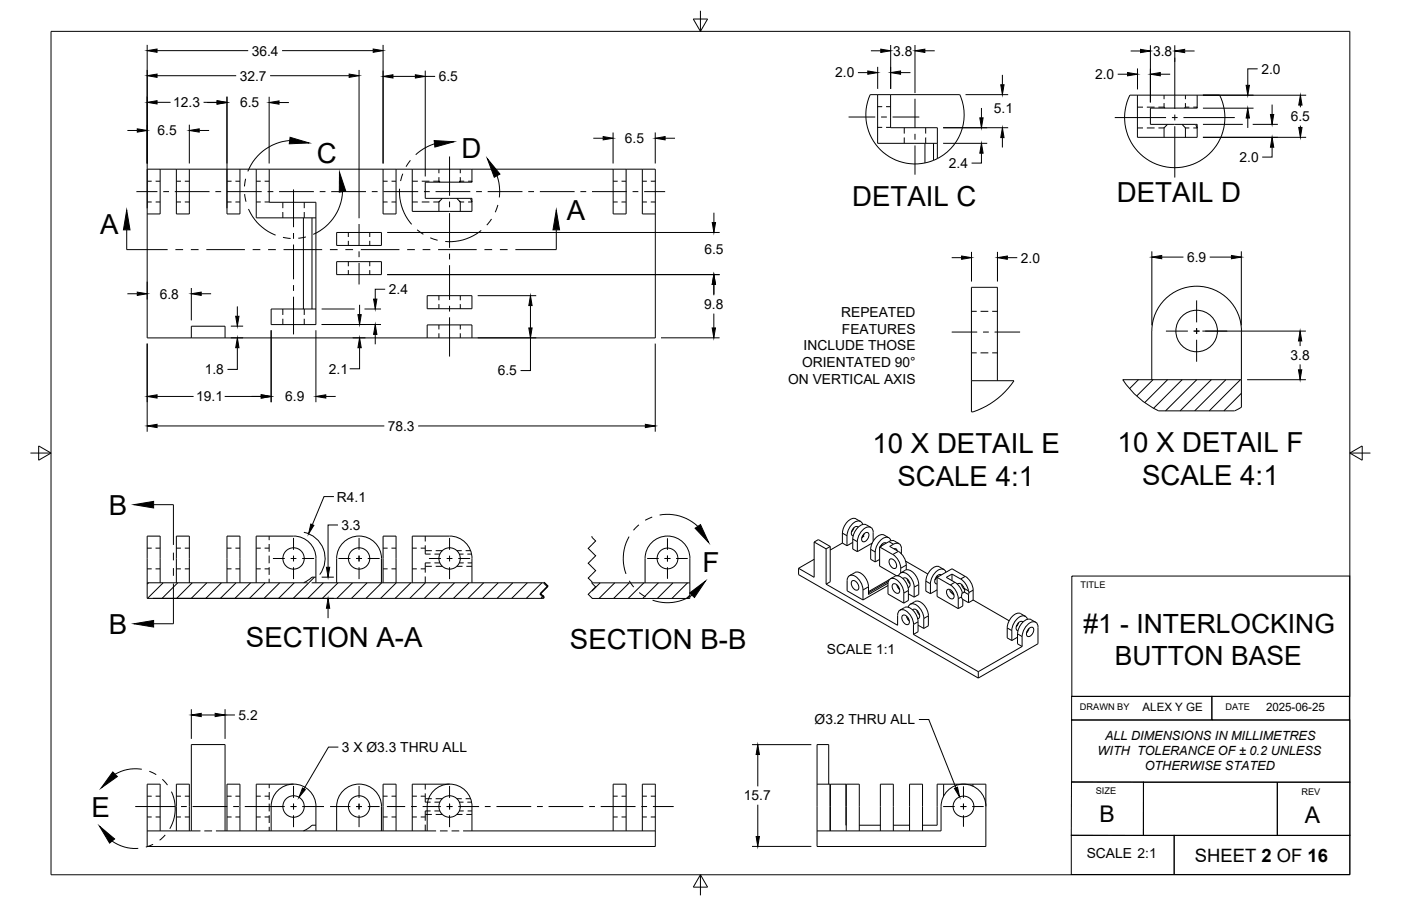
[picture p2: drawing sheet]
<svg xmlns="http://www.w3.org/2000/svg" width="432mm" height="279mm" viewBox="0 0 432 279" stroke-linecap="round" stroke-linejoin="round" font-family="sans-serif">
<!-- layer: Hidden -->
<g fill="none" stroke="#000" stroke-width=".31">
<path d="M270.5 39.3h1.4M270.5 32.9h1.4M273.1 39.3h1.4M273.1 32.9h1.4M278.7 39.4v1.8M285.3 39.4v1.8M350.6 39.5h1.7M350.6 33h1.7M353.5 39.5h2.4M353.5 33h2.4M357 39.5h1.8M357 33h1.8"/>
<path d="M358.8 33l.3 .3M358.8 29.3v1.3M358.8 31.8v1.2M358.8 39.5v2.9M359.8 38.4l-1 1.1M364.3 38.4l1.1 1.1M365.4 33l-.3 .3M365.4 39.5h1.2M365.4 33h1.2M365.4 29.3v1.3M365.4 31.8v1.2M365.4 39.5v2.9"/>
<path d="M367.8 39.5h1.2M367.8 33h1.2M45.4 55.9h1.4M48 55.9h1.4M54.4 55.9h1.4M57 55.9h1.4M70 55.9h1.4M72.6 55.9h1.4M79 55.9h1.4M81.6 55.9h1.4M118.1 55.9h1.4M120.7 55.9h1.4"/>
<path d="M127.1 55.9h1.7M130 55.9h2.4M133.5 55.9h1.8M135.3 55.9l.3 .3M135.3 52.2v1.2M135.3 54.6v1.3M141.9 55.9l-.3 .3M141.9 55.9h1.2M141.9 52.2v1.2M141.9 54.6v1.3M144.3 55.9h1.2M189 55.9h1.4"/>
<path d="M191.6 55.9h1.4M198 55.9h1.4M200.6 55.9h1.4M278.7 42.4v1.8M285.3 42.4v1.8M45.4 62.3h1.4M48 62.3h1.4M54.4 62.3h1.4M57 62.3h1.4M70 62.3h1.4M72.6 62.3h1.4M79 62.3h1.4"/>
<path d="M81.6 62.3h1.4M87.2 62.4v1.8M87.2 65.4v1.8M93.8 62.4v1.8M93.8 65.4v1.8M107.4 71.7v1.4M107.4 74.3v1.4M114 71.7v1.4M114 74.3v1.4M118.1 62.3h1.4M120.7 62.3h1.4M127.1 62.3h1.7"/>
<path d="M130 62.3h2.4M133.5 62.3h1.8M135.3 62.3v2.9M136.3 61.2l-1 1.1M140.8 61.2l1.1 1.1M141.9 62.3h1.2M141.9 62.3v2.9M144.3 62.3h1.2M189 62.3h1.4M191.6 62.3h1.4M198 62.3h1.4M200.6 62.3h1.4"/>
<path d="M87.2 95.3v1.8M87.2 98.3v1.8M93.8 95.3v1.8M93.8 98.3v1.8M107.4 80.7v1.4M107.4 83.3v1.4M114 80.7v1.4M114 83.3v1.4M135.3 91.2v1.4M135.3 93.8v1.4M141.9 91.2v1.4M141.9 93.8v1.4"/>
<path d="M299.4 96h1.6M302.2 96h2.4M305.8 96h1.6M135.3 100.2v1.4M135.3 102.8v1.4M141.9 100.2v1.4M141.9 102.8v1.4M299.4 108.8h1.6M302.2 108.8h2.4M305.8 108.8h1.6M45.4 175.4h1.4M45.4 169h1.4"/>
<path d="M47.9 175.4h1.5M47.9 169h1.5M54.4 175.4h1.4M54.4 169h1.4M57 175.4h1.4M57 169h1.4M70 175.4h1.4M70 169h1.4M72.6 175.4h1.4M72.6 169h1.4M79 175.4h1.4M79 169h1.4"/>
<path d="M81.6 175.4h1.4M81.6 169h1.4M83 165.3v1.3M83 167.8v2.4M83 171.3v2.4M83 174.9v2.4M83 178.5v1.2M93.5 179.7h1.3M96 179.7h1.4M118.1 175.4h1.4M118.1 169h1.4M120.6 175.4h1.5"/>
<path d="M120.6 169h1.5M127.1 175.4h1.4M127.1 169h1.4M129.7 175.4h1.4M129.7 169h1.4M131.1 169.8v1.1h1.6M131.1 165.3v1.7M131.1 168.2v1.6M131.1 174.6v2M131.1 177.8v1.9M131.1 174.6h2M131.1 169.8h2"/>
<path d="M132.7 173.6h-1.6v1M133.9 173.6h1.7M133.9 170.9h1.7M134.3 174.6h2M134.3 169.8h2M140.8 174.6h1.7M140.8 169.8h1.5M141.6 173.6h1.3M141.6 170.9h1.3M143.5 169.8h1.5M143.7 174.6h1.8M144 170.9h1.3"/>
<path d="M144.1 173.6h1.4M45.4 251.9h1.4M45.4 245.5h1.4M48 251.9h1.4M48 245.5h1.4M54.4 251.9h1.4M54.4 245.5h1.4M57 251.9h1.4M57 245.5h1.4M59 256.2h2.8M63 256.2h2.4M66.5 256.2h2.9"/>
<path d="M70 251.9h1.4M70 245.5h1.4M72.6 251.9h1.4M72.6 245.5h1.4M79 251.9h1.4M79 245.5h1.4M81.6 251.9h1.4M81.6 245.5h1.4M83 241.8v1.3M83 244.3v2.4M83 247.8v2.4M83 251.4v2.4"/>
<path d="M83 255v1.2M97.4 254.5h-1.2l-1.3 1-1.4 .7M118.1 251.9h1.4M118.1 245.5h1.4M120.7 251.9h1.4M120.7 245.5h1.4M127.1 251.9h1.4M127.1 245.5h1.4M129.7 251.9h1.4M129.7 245.5h1.4M131.1 246.3v1.1h1.6M131.1 251.2h2"/>
<path d="M131.1 246.3h2M131.1 241.8v1.7M131.1 244.7v1.6M131.1 251.2v1.9M131.1 254.3v1.9M131.7 256.2h2.7M132.7 250.1h-1.6v1.1M133.9 250.1h1.7M133.9 247.4h1.7M134.3 251.2h2M134.3 246.3h2M135.6 256.2h2.4"/>
<path d="M139.2 256.2h2.3M140.8 251.2h1.7M140.8 246.3h1.5M141.6 250.1h1.3M141.6 247.4h1.3M142.7 256.2h2.8M143.5 246.3h1.5M143.7 251.2h1.8M144 247.4h1.3M144.1 250.1h1.4M189 251.9h1.4M189 245.5h1.4"/>
<path d="M191.6 251.9h1.4M191.6 245.5h1.4M198 251.9h1.4M198 245.5h1.4M200.6 251.9h1.4M200.6 245.5h1.4"/>
</g>
<!-- layer: Visible -->
<g fill="none" stroke="#000" stroke-width=".31">
<path d="M270.5 29.2v15h18.4M274.5 29.2v10.2h14.4v9.5M348.2 29.3h27.7a15.5 15.5 0 0 1-13.8 22.4 15.5 15.5 0 0 1-13.9-22.4zM350.6 29.3v13.1h18.4v-2.9M368.5 38.4l.5 1.1M368.5 38.4h.5v1.1M368.8 33.3h-14.2v5.1h13.9M369 33l-.2 .3M369 29.3v3.7M49.4 52.2v13.8h-4M54.4 52.2v13.8h4v-13.8M70 52.2v13.8h4v-13.8"/>
<path d="M79 52.2v15h18.4M83 52.2v10.2h14.4v37.7h-13.8v-4.8h13.8M118.1 52.2v13.8h4v-13.8M127.1 52.2v13h18.4v-2.9M145.3 56.2h-14.2v5h13.9M145.5 55.9l-.2 .3M145.5 52.2h-100.1v13.8M145.5 52.2h56.5v13.8M145.5 52.2v3.7M189 52.2v13.8h4v-13.8M198 52.2v13.8h4M285.1 44.2v6"/>
<path d="M287.7 49.5a15.1 15.1 0 0 0 8.1-20.3h-27.6a15.1 15.1 0 0 0 16.9 21M287.7 49.4l-2.6 .8M287.7 44.2v5.2M45.4 66v38.2h86.3M93.5 67.2v28.1M96.2 67.2v28.1M103.8 71.7h13.8v4h-13.8zM145 61.2l.5 1.1M145 61.2h.5v1.1M202 66v38.2h-56.5M103.8 80.7h13.8v4h-13.8zM131.7 91.2h13.8v4h-13.8z"/>
<path d="M59 104.2v-3.6h10.4v3.6M131.7 104.2v-4h13.8v4M131.7 104.2h13.8M299.4 117.4h13.1a23.3 23.3 0 0 1-13.1 9.6v-38.4h8v28.8M355 117.1v-15a13.8 13.8 0 0 1 13.8-13.8 13.8 13.8 0 0 1 13.8 13.8v23.5l-2.1 1.1h-23.4a27.3 27.3 0 0 1-11.1-9.6h36.6M263.8 160a3 3 0 0 0-3.4 2l-.3 .6a9.1 9.1 0 0 0-.5 4.9M45.4 179.7h48.1M49.4 179.7v-14.4h-4v19.2h122.2M54.4 179.7v-14.4h4v14.4M70 179.7v-14.4h4v14.4M90.5 165.3h-11.5v14.4M90.5 165.3a6.9 6.9 0 0 1 6.9 6.9v7.5h70.2"/>
<path d="M97.4 178h-1.2l-1.3 1-1.4 .7M103.8 179.7v-7.5a6.9 6.9 0 0 1 6.9-6.9 6.9 6.9 0 0 1 6.9 6.9v7.5M118.1 179.7v-14.4h4v14.4M138.6 165.3h-11.5v14.4M138.6 165.3a6.9 6.9 0 0 1 6.9 6.9v7.5M182.4 179.7h30.2M212.6 172.2v12.4h-30.2M212.6 172.2a6.9 6.9 0 0 0-6.9-6.9 6.9 6.9 0 0 0-6.9 6.9v7.5M246.1 175.3v1.9l55.4 31.9M250.9 167.2l1.3-.8 3.7 2.1M250.9 167.2v10.8l-4.8-2.7M250.9 167.2l3.7 2.1"/>
<path d="M250.9 172.5l-4.8 2.8M254.6 169.3v10.8M255.9 168.5v10.9l-1.3 .7M255.9 168.5l-1.3 .8M259.6 167.5l1.4 .8M259.6 167.5l-3.7 2.1M261.6 177.7a2.25 2.25 0 0 1 3 .9l.8 1.3a8.5 8.5 0 0 1 .6 5.1l-4.9-2.8 .1-3.7zM262.6 179.2a1.82 1.82 0 0 1 2 2.4 1 1 0 0 1-1 .4 1 1 0 0 1-.8-.8l-.2-.4a1.48 1.48 0 0 1 0-1.6zM262.8 167.3l-1.8 1M263.2 162.7l-.8 1.4M263.5 176.5a3 3 0 0 1 3.5 2.1l.3 .5a7.8 7.8 0 0 1 .4 4.2l6-3.4M263.5 176.6l-1.7 .9"/>
<path d="M263.8 160l1.4 .8M264.5 162.6a1.56 1.56 0 0 0-2.1 1.6 .77 .77 0 0 0 .6 1.1M265.9 161.7a1.53 1.53 0 0 0-1.2-1.1 1.53 1.53 0 0 0-1.5 .6l-1 .9-.7 1.2a8.9 8.9 0 0 0-.5 5M265.9 165.5h.1M265.9 165.5l-.2 .1M265.9 165.1v.4M266.3 164.6a.82 .82 0 0 1 1.5 0 2.08 2.08 0 0 1-1.8 2.5 1.52 1.52 0 0 1 .3-2.5zM266.4 164.6l-.8 1.3M268.4 162.7l-1.4-.9a3 3 0 0 0-3.5 2l-.3 .6a8.9 8.9 0 0 0-.4 4.9l1.4 .8M268.8 167.5l-4.6 2.6M269.1 164.3v2.6M269.1 164.2a1.62 1.62 0 0 0-1-1.7 1.62 1.62 0 0 0-2 .7l-1.3 1.8a8.5 8.5 0 0 0-.6 5.1"/>
<path d="M271.1 168.7l4.1 2.3a5.6 5.6 0 0 1 2.4 5.7M271.1 168.7v5.9l5.1 2.9M271.1 172.5l-1.4 .8M271.1 169.1v.7M271.3 168.6h.1M271.9 167.8l-.2 .6M273.1 167.5a1.38 1.38 0 0 0-1.8 1.1M273.8 179.3l-6.1 3.5M273.9 165.8l-1.4-.8a3 3 0 0 0-3.4 2l-.3 .6a8.9 8.9 0 0 0-.4 4.9l1.3 .8M274 167l-2.9 1.7M274.1 178.8l-6.4 3.7M274.2 178.6a2.25 2.25 0 0 1 3 1l.8 1.2a8.3 8.3 0 0 1 .6 5.2l-4.9-2.8v-3.7z"/>
<path d="M274.2 172.5a1.82 1.82 0 0 1 2.1 2.4 1 1 0 0 1-1 .4 1 1 0 0 1-.8-.8l-.3-.4a1.48 1.48 0 0 1 0-1.6zM274.4 178.5l1.4-.8a3 3 0 0 1 3.5 2l.3 .6a8.8 8.8 0 0 1 .4 4.9l-1.4 .8M274.6 166.7a1.53 1.53 0 0 0-1.2-1.1 1.53 1.53 0 0 0-1.5 .6l-1 .9-.7 1.2a8.9 8.9 0 0 0-.5 5M275.5 169.3a.64 .64 0 0 1 1 .5M275.7 166.9l1.4 .8M275.7 166.8l-.6-.1-1.1 .3M276.2 177.5v.1M276.3 177.5l.7-.1-.2 .2M277 177.6a1.53 1.53 0 0 1 1.1-1.1 1.53 1.53 0 0 1 1.5 .5l1 1 .7 1.2a8.6 8.6 0 0 1 .4 5M277.8 170.8a2.77 2.77 0 0 0-.9-3.2 3.1 3.1 0 0 0-2.7 .9 8.4 8.4 0 0 1 4.2 3l.4 .7a6.1 6.1 0 0 1 .5 3.5M278.3 178.4a1.5 1.5 0 0 1 2.1 1.3l.1 .4a.81 .81 0 0 1-.6 1.1M279 175.8a3 3 0 0 1 3.5 2.1l.5 1.2 .2 1.2"/>
<path d="M279 175.9l-1.4 .8M279.1 173.1l6.9 3.9M279.6 178.5l.8 1.5M285.3 179.2v3.1l1.5 .8M288.3 178.4l.2 .1M288.8 178.1l4.7 2.7 1.3 1.7a8.5 8.5 0 0 1 .5 5.2M288.8 178.1l4.6-2.7 4.6 2.7 1.4 1.8a8.5 8.5 0 0 1 .5 5.1M288.8 178.1v5.8l6.5 3.8M288.9 177.5l-.8 1.3M289.5 174.8l1.4 .8M289.5 174.8a3 3 0 0 0-3.4 2l-.5 1.2-.2 1.2M290.1 177.3a1.75 1.75 0 0 0-2 1.9 .67 .67 0 0 0 .7 .9"/>
<path d="M291.6 176.5a1.54 1.54 0 0 0-2.7-.5l-1 1-.7 1.1a8.8 8.8 0 0 0-.4 5M293.4 177l-1.7 1.1 2.6 1.5a3.7 3.7 0 0 1 2.2 3.4l-.1 1M293.4 177a8.8 8.8 0 0 1 4.1 2.8l1 2.4M293.4 177v2.1M254.6 180.1l22 12.7v-3M273.7 180.6l-7.7 4.4M275.2 180.2a1.82 1.82 0 0 1 2 2.3 1 1 0 0 1-1 .5 1 1 0 0 1-.8-.8l-.2-.4a1.48 1.48 0 0 1 0-1.6zM276.4 180.4l.9 1.4M276.7 189.7a1.62 1.62 0 0 1 1.1-1.7 1.62 1.62 0 0 1 1.9 .7l1.3 1.8a8.3 8.3 0 0 1 .5 5.1M276.9 180.9v.4l.3 .2M278.2 189.8a1.82 1.82 0 0 1 2 2.4 1 1 0 0 1-1 .4 1 1 0 0 1-.8-.8l-.2-.4a1.48 1.48 0 0 1 0-1.6zM278.8 187.3a3 3 0 0 1 3.4 2l.3 .6a8.9 8.9 0 0 1 .5 4.9l-1.5 .8"/>
<path d="M278.8 187.4l-1.4 .8M279.4 190l.8 1.5M279.8 190.5v.5l.3 .2M279.9 187.3a1.53 1.53 0 0 1 1.2-1.2 1.53 1.53 0 0 1 1.5 .6l1 .9 .7 1.2a8.6 8.6 0 0 1 .4 5M280 183.1l1.7 1.1M281.3 188.1a1.5 1.5 0 0 1 2.1 1.3v.4a.81 .81 0 0 1-.6 1M281.5 195.6l20 11.5M282 185.5l-1.4 .9M282 185.5a3 3 0 0 1 3.4 2l.6 1.2 .2 1.2M282.6 188.2l.8 1.4M283 192.8l1.7 1M283.2 180.3v3l-1.5 .9"/>
<path d="M286.1 189.9v3.1l-1.4 .8M288.8 181.9l-2 1.2M292 181.9a1.82 1.82 0 0 1 2 2.4 1 1 0 0 1-1 .4 1 1 0 0 1-.8-.8l-.3-.4a1.48 1.48 0 0 1 .1-1.6zM292.8 181.8l.1 .6 .6 .5M293.3 182.8l.2 .1M293.4 182.3v.6M293.5 182.9l.5 .7M293.5 183l.4 .2M295.1 180.2a1.44 1.44 0 0 1 2.1 1.2M296.3 180.2l.3 .7 .7 .9M296.4 184l.3 .8M296.6 184.7l.1 .1"/>
<path d="M296.7 184.8l1.8 1.1M296.7 184.8v2.1l-1.4 .8M297.2 182.5l-.7 .4M298.5 182.2l.1 .5M298.5 182.2l-1.4-.8 .2 .5-.2 .7 1.4 .7v2.6M298.6 182.7l-.1 .6M299.9 185l-1.4 .9M299.9 185l11.1 6.5M313.4 192.8l.2 .1M313.6 196.5l-1.8 1M314 192l-.8 1.3M315 199.4l-13.5 7.7"/>
<path d="M315 196.3v3.1M315 196.3a4.9 4.9 0 0 1 3.6-4.6 1.44 1.44 0 0 1 1.3 1.8v5l-18.4 10.6M315.3 191.8a1.56 1.56 0 0 0-2.1 1.7 .77 .77 0 0 0 .5 1M316 190.1l-1.4-.9a3 3 0 0 0-3.5 2l-.6 1.8-.1 3.7 1.4 .8M316.7 191a1.53 1.53 0 0 0-1.2-1.1 1.53 1.53 0 0 0-1.5 .5l-1 1-.7 1.1a8.7 8.7 0 0 0-.5 5M316.7 194.7h.1M316.7 194.7l-.2 .2M316.7 194.3v.4M317.1 193.8a.82 .82 0 0 1 1.5 0 2.08 2.08 0 0 1-1.8 2.5 1.52 1.52 0 0 1 .3-2.5zM317.2 193.8l-.8 1.3M319.2 191.9l-1.4-.8a3 3 0 0 0-3.5 2l-.3 .6a9.1 9.1 0 0 0-.4 4.8l1.4 .9M301.5 207.1v2"/>
<path d="M45.4 256.2h13.6v-26.6h10.4v26.6h62.3v-7.5a6.9 6.9 0 0 1 6.9-6.9 6.9 6.9 0 0 1 6.9 6.9v7.5h56.5M49.4 256.2v-14.4h-4v19.2h156.6v-19.2h-4v14.4M54.4 256.2v-14.4h4v14.4M70 256.2v-14.4h4v14.4M83.6 256.2v-7.5a6.9 6.9 0 0 1 6.9-6.9 6.9 6.9 0 0 1 6.9 6.9v7.5M90.5 241.8h-11.5v14.4M103.8 256.2v-7.5a6.9 6.9 0 0 1 6.9-6.9 6.9 6.9 0 0 1 6.9 6.9v7.5M118.1 256.2v-14.4h4v14.4M138.6 241.8h-11.5v14.4M189 256.2v-14.4h4v14.4M251.8 241.8v19.2h52v-19.2h-15v12.7h-4.5M251.8 241.8h4v14.4"/>
<path d="M251.8 241.8v-12.2h3.6v12.2M260.8 256.2v-14.4h4v14.4M260.8 254.5l-.1-12.7h-4.8v14.4M264.8 254.5h6.5M271.3 256.2v-14.4h4v14.4M275.3 254.5h5M280.3 256.2v-14.4h4v14.4M290.8 241.8v3.7M294.9 241.8v.3M299.8 241.8v.7M303.9 248.7a6.9 6.9 0 0 0-6.9-6.9 6.9 6.9 0 0 0-7 6.9v7.5h-38.2"/>
<circle cx="368.8" cy="102.1" r="6.4"/>
<circle cx="90.5" cy="172.2" r="3.3"/>
<circle cx="110.7" cy="172.2" r="3.3"/>
<circle cx="138.6" cy="172.2" r="3.3"/>
<circle cx="205.7" cy="172.2" r="3.2"/>
<circle cx="90.5" cy="248.7" r="3.3"/>
<circle cx="110.7" cy="248.7" r="3.3"/>
<circle cx="138.6" cy="248.7" r="3.3"/>
<circle cx="297" cy="248.7" r="3.2"/>
</g>
<!-- layer: Visible Narrow -->
<g fill="none" stroke="#000" stroke-width=".31">
<path d="M259.6 164.4l1.4 .8M262.8 166.2l1.4 .8M268.4 169.4l1.3 .8M274 167l1.4 .8M276.9 170l-1.7 1M279.3 174.3l-1.7 .9M285.3 179.2l1.5 .8M294.3 179.6l-1.4 .8M297.5 177.8l-1.4 .8M267.7 181l-1.7 .9M280 182.1l-1.4 .8M283 191.7l-1.5 .9"/>
<path d="M283.2 180.3l-1.5 .8M286.1 189.9l-1.4 .8M296.4 184l-1.1 .6M299.9 182l-1.3 .7M310.4 193.7l1.4 .8M313.6 195.5l1.4 .8"/>
</g>
<!-- layer: Sketch22 -->
<path d="M93.6 164.2a8.2 8.2 0 0 1 4.9 13" fill="none" stroke="#000" stroke-width=".31"/>
<!-- layer: Titleblock -->
<path d="M330.3 177.7h85.7v37.1h-85.7zM330.3 214.8h43.2v7.2h-43.2zM373.5 214.8h42.4v7.2h-42.4zM330.3 222h85.7v19.2h-85.7zM330.2 257.6h31.7v12.1h-31.7zM330.2 241.1l22.2 .1v16.5l-22.2-.1zM352.4 241.2h41.3v16.5h-41.3zM361.9 257.6h54.1v12.1h-54.1zM393.7 241.2h22.4v16.5h-22.4z" fill="none" stroke="#000" stroke-width=".31"/>
<!-- layer: Smart Centers -->
<g fill="none" stroke="#000" stroke-width=".31">
<path d="M362.1 17.8v15.8M261.5 36.1h8.2M271.5 36.1h1.8M275.1 36.1h8.2M282 30.5v9M343.6 36.3h15.8M361.2 36.3h1.8M362.1 35.3v1.8M362.1 38.9v15.9M364.7 36.3h15.9M42 59.1h6.5M50.3 59.1h1.8"/>
<path d="M53.9 59.1h10.7M66.4 59.1h1.8M70 59.1h10.7M82.4 59.1h1.8M86 59.1h10.7M90.5 58.4v11.7M98.5 59.1h1.8M102.1 59.1h10.7M114.6 59.1h1.8M118.2 59.1h10.7M130.7 59.1h1.8M134.2 59.1h10.7"/>
<path d="M138.6 48.3v12.1M146.7 59.1h1.8M150.3 59.1h10.7M162.8 59.1h1.8M166.4 59.1h10.7M178.9 59.1h1.8M182.5 59.1h10.7M195 59.1h1.7M198.5 59.1h6.5M282 41.3v1.8M282 44.9v9M90.5 71.9v1.7"/>
<path d="M90.5 75.4v10.7M110.7 69.1v6.6M110.7 77.5v1.8M138.6 62.1v1.8M138.6 65.7v10.7M138.6 78.2v1.8M90.5 87.9v1.8M90.5 91.5v11.6M110.7 81.1v6.6M138.6 81.8v10.7M138.6 94.3v1.8M138.6 97.9v12.1"/>
<path d="M368.8 92.6v6.8M293.3 102.4h7.9M303 102.4h1.8M306.5 102.4h7.9M359.3 102.1h6.8M367.9 102.1h1.8M368.8 101.2v1.8M368.8 104.8v6.7M371.5 102.1h6.7M84.1 172.2h3.7M89.6 172.2h1.8M90.5 165.9v3.7"/>
<path d="M90.5 171.3v1.8M90.5 174.9v3.7M93.1 172.2h3.7M104.3 172.2h3.7M109.8 172.2h1.7M110.7 165.9v3.7M110.7 171.3v1.8M110.7 174.9v3.7M113.3 172.2h3.7M132.2 172.2h3.7M137.7 172.2h1.7M138.6 165.9v3.7"/>
<path d="M138.6 171.3v1.8M138.6 174.9v3.7M141.2 172.2h3.7M199.5 172.2h3.5M204.8 172.2h1.8M205.7 166v3.6M205.7 171.3v1.8M205.7 174.9v3.6M208.4 172.2h3.6M41.7 248.7h12.3M55.8 248.7h1.8M59.4 248.7h10.7"/>
<path d="M71.9 248.7h1.8M75.4 248.7h12.4M89.6 248.7h1.8M90.5 242.4v3.7M90.5 247.8v1.8M90.5 251.4v3.7M93.1 248.7h6.8M101.7 248.7h6.3M109.8 248.7h1.7M110.7 242.4v3.7M110.7 247.8v1.8M110.7 251.4v3.7"/>
<path d="M113.3 248.7h3.7M119.3 248.7h5.6M126.7 248.7h1.8M130.3 248.7h5.6M137.7 248.7h1.7M138.6 242.4v3.7M138.6 247.8v1.8M138.6 251.4v3.7M141.2 248.7h6.5M149.4 248.7h1.8M153 248.7h10.7M165.5 248.7h1.8"/>
<path d="M169.1 248.7h10.7M181.6 248.7h1.8M185.1 248.7h10.8M197.7 248.7h1.7M201.2 248.7h6.4M290.7 248.7h3.6M296 248.7h1.8M296.9 242.5v3.6M296.9 247.8v1.8M296.9 251.4v3.6M299.6 248.7h3.6"/>
</g>
<!-- layer: Border -->
<path d="M15.7 9.7h400.3v260.1h-400.3zM213.7 5.9h4.4l-2.2 3.8zM215.9 3.3v6.4M9.4 139.7h6.3M11.9 137.5l3.8 2.2-3.8 2.2zM416 139.7h6.4M416 139.7l3.8-2.2v4.4zM215.9 269.8l2.2 3.8h-4.4zM215.9 269.8v6.3" fill="none" stroke="#000" stroke-width=".31"/>
<!-- layer: FD_Dimensions -->
<g fill="none" stroke="#000" stroke-width=".31">
<path d="M45.4 13.8v50.4M48.4 15.6h28.1M86.9 15.6h28.1M118.1 13.8v36.6M268.4 15.7h3.1M274.5 13.9v13.5M282 13.9v14.8M285.1 15.7h3M348.5 15.7h3M354.6 13.9v17.7M362.1 13.9v5.2M365.1 15.7h3.1"/>
<path d="M48.4 31.6h4.2M48.4 23.3h24.4M58.4 38.5v11.9M62.7 31.6h4.2M70 29.8v34.4M83 29.8v20.6M83.2 23.3h24.4M86 31.6h3M110.7 21.6v45.7M121.1 23.6h6.9M131.1 21.8v32.6M131.1 23.6h3"/>
<path d="M264.4 22.4h3.1M270.5 20.6v6.8M277.6 22.4h3M290.7 39.4h20M297.6 29.2h13.1M302.5 33.3v3M308.9 23.1v3M344.5 22.9h3M350.6 21.1v6.5M357.6 22.9h3.1M370.8 29.4h31.8M370.8 33.4h15.6"/>
<path d="M370.8 38.4h12.3M384.6 36.4v3.1M386.1 38.4h7.7M387.6 21.2h-3v5.1M392.1 32.3v3M400.8 32.4v.7M400.8 38.7v.6M39.3 40.2h3M61.4 40.2h3.1M182.9 42.6h3M189 40.9v9.5M202 40.9v9.5"/>
<path d="M205 42.6h3M290.7 44.2h13.6M302.5 47.2v3.1h-3.1M308.9 42.4v3.1M370.8 42.4h31.8M392.1 45.4v3.1h-3.1M119.3 71.7h102.5M220 65.6v3M293.3 79.5h3.1M299.4 77.7v9.1M307.4 77.7v9.1M310.5 79.5h3"/>
<path d="M355 77.5v22.8M358.1 79.3h6.6M372.9 79.3h6.6M382.6 77.5v22.8M39.3 90.6h3M45.4 86.9v5.5M59 88.8v10M62 90.6h3.1M73.2 94.5v3M99.1 95.3h10.2M110.8 94v3M112.4 95.3h5"/>
<path d="M118.7 89.2h-3v3M119.3 84.7h102.5M147.2 91.2h18.1M163.5 94.2v6.9M220 87.7v3.4M220 96.7v4.4M220 87.7v3.1M45.4 106v27.1M71.1 104.2h3.8M71.1 100.6h3.8M73.2 107.2v6.7h-3.1M83.6 101.9v22.1"/>
<path d="M97.4 101.9v22.1M99.1 100.1h18.3M108.7 104.2h3.9M110.8 107.2v6.5h-3M115.7 103.1v3.1M147.2 104.2h18.1M163.5 104.2v10.1h-3.1M202 106v27.1M203.7 104.2h18.1M370.6 102.1h31.9M384.4 117.1h18.1M400.7 105.2v1.5"/>
<path d="M400.7 112.4v1.6M48.4 131.4h70M48.4 122.3h11.3M69.3 122.3h11.2M100.4 122.3h3.1M128.9 131.4h70M102.9 153.1h-3l-3.6 8.7M99.1 178h3.8M104.2 161.9h-3.1v13M47.1 184.5h55.8M101.1 187.6v3M59 218.7v9.2"/>
<path d="M69.4 218.7v9.2M62 220.5h4.3M69.4 220.5h3M104.3 230.4h-3.1l-7.5 12.9M231.8 229.6h18.3M233.6 232.7v9.8M283.2 221.9h3.1l8.3 21M233.6 248.2v9.8M231.8 261h18.3"/>
</g>
<g fill="#000" stroke="#000" stroke-width=".31">
<path d="M45.4 15.6l3-.5v1zM115 15.1l3.1 .5-3.1 .5zM271.5 15.2l3 .5-3 .5zM282 15.7l3.1-.5v1zM351.5 15.2l3.1 .5-3.1 .5zM362.1 15.7l3-.5v1zM42.3 39.7l3.1 .5-3.1 .5zM45.4 23.3l3-.5v1.1zM45.4 31.6l3-.5v1zM58.4 40.2l3-.5v1zM66.9 31.1l3.1 .5-3.1 .5zM83 31.6l3-.5v1z"/>
<path d="M107.6 22.8l3.1 .5-3.1 .6zM118.1 23.6l3-.5v1zM128 23.1l3.1 .5-3.1 .5zM267.5 21.9l3 .5-3 .5zM274.5 22.4l3.1-.5v1zM302 36.3h1l-.5 3.1zM308.4 26.1h1.1l-.6 3.1zM347.5 22.4l3.1 .5-3.1 .5zM354.6 22.9l3-.5v1zM384.6 33.4l.5 3h-1zM384.1 26.3h1l-.5 3.1zM391.6 35.3h1l-.5 3.1z"/>
<path d="M400.3 39.3h1l-.5 3.1zM400.8 29.4l.5 3h-1zM185.9 42.1l3.1 .5-3.1 .5zM202 42.6l3-.5v1zM302.5 44.2l.5 3h-1zM308.9 39.4l.6 3h-1.1zM392.1 42.4l.5 3h-1zM219.5 68.6h1l-.5 3.1zM296.4 79l3 .5-3 .5zM307.4 79.5l3.1-.5v1zM355 79.3l3.1-.5v1zM379.5 78.8l3.1 .5-3.1 .5z"/>
<path d="M42.3 90.1l3.1 .5-3.1 .5zM59 90.6l3-.5v1zM72.6 97.5h1.1l-.5 3.1zM110.3 97h1l-.5 3.1zM115.1 92.2h1.1l-.5 3.1zM163.5 91.2l.5 3h-1zM220 84.7l.5 3h-1zM73.2 104.2l.5 3h-1.1zM110.8 104.2l.5 3h-1zM115.7 100.1l.5 3h-1.1zM163 101.1h1l-.5 3.1zM219.5 101.1h1l-.5 3.1z"/>
<path d="M400.2 114h1l-.5 3.1zM400.7 102.1l.5 3.1h-1zM45.4 131.4l3-.5v1zM45.4 122.3l3-.5v1zM80.5 121.8l3.1 .5-3.1 .5zM97.4 122.3l3-.5v1zM198.9 130.9l3.1 .5-3.1 .5zM95.8 161.6l.9 .4-1.6 2.6zM100.6 174.9h1l-.5 3.1zM101.1 184.5l.5 3.1h-1zM59 220.5l3-.5v1zM66.3 220l3.1 .5-3.1 .5z"/>
<path d="M233.6 229.6l.5 3.1h-1.1zM93.2 243l.9 .5-2 2.4zM233 258h1.1l-.5 3zM294.2 243.1l.9-.4 .7 3.1z"/>
</g>
<!-- layer: Detail Boundary -->
<g fill="none" stroke="#000" stroke-width=".31">
<path d="M75.4 59.9l.4 2.3M75.7 55.1l-.3 2.4M89.3 43.3a15.1 15.1 0 0 0-12.9 9.6M105.6 59.1a15.1 15.1 0 0 1-9.1 13.2M123.1 58.2a15.4 15.4 0 0 0 3.8 11M124.1 53.6l-.6 2.2M126.5 49.4l-1.3 2M133.9 44.3l-3.1 1.4-2.7 2M153.2 54.2l.7 3.3v3.4M76.6 64.5a15 15 0 0 0 8.3 8M87.2 73.2l2.4 .3M94.3 73.1l-2.4 .4"/>
<path d="M128.6 70.9l1.9 1.4M132.6 73.3l2.3 .8M148.3 71.1a15.3 15.3 0 0 1-11.1 3.4M151.5 67.5l-1.5 1.9M153.5 63.2l-.9 2.2M201 159.4l-2.1 1.1M203.3 158.8a13.6 13.6 0 0 1 11.8 3.5M193.9 165.5a13.7 13.7 0 0 0-1 11.5M194 179.1l1.3 2M196.9 161.8l-1.7 1.7M197 182.7l2 1.4M213.3 183.6a13.6 13.6 0 0 1-12.2 1.5"/>
<path d="M43.7 237.2a12.2 12.2 0 0 0-8.2 1.6M46 237.8l2.2 1.1M34.5 259.4a12.2 12.2 0 0 0 8.1 2.2M50 240.3l1.6 1.8M50.9 257.5l-1.7 1.6M52.8 244.1a12.3 12.3 0 0 1-.5 11.5M47.2 260.4l-2.2 .8"/>
</g>
<path d="M89.4 42.3l5.9 1.8-6.1 .2zM104.6 53.1l2 5.8-2 .3zM133.8 43.3l6.2 .4-6 1.7zM150.2 48.9l3.9 4.8-1.8 1zM214.2 162.9l1.7-1.1 2.5 5.5zM212.6 182.9l4.8-3.7-3.4 5.1zM34.8 238.1l1.4 1.4-5 3.5zM30.6 254.8l4.7 3.9-1.5 1.3z" fill="#000" stroke="#000" stroke-width=".31"/>
<!-- layer: Section Lines -->
<g fill="none" stroke="#000" stroke-width=".31">
<path d="M39.1 70.9v6.1h12.6M54.1 77h2.3M58.8 77h2.4M63.6 77h11.9M77.9 77h2.3M82.6 77h2.4M87.4 77h11.9M101.7 77h2.4M106.4 77h2.4M111.2 77h11.9M125.5 77h2.4M130.3 77h2.3"/>
<path d="M135 77h11.9M149.3 77h2.4M154.1 77h2.3M171.4 70.9v6.1h-12.6M47.3 155.6h6.1v12.4M53.4 170.4v2.4M53.4 175.2v2.4M53.4 180v12.4h-6.1"/>
</g>
<path d="M39.1 64.8l1 6.1h-2.1zM171.4 64.8l1.1 6.1h-2.1zM41.3 155.6l6-1v2.1zM41.3 192.4l6-1.1v2.1z" fill="#000" stroke="#000" stroke-width=".31"/>
<!-- layer: Hatching -->
<g fill="none" stroke="#000" stroke-width=".31">
<path d="M346.4 117.1l-.2 .2M350.9 117.1l-2.8 2.8M355.4 117.1l-5.1 5M359.9 117.1l-7.1 7.1M364.3 117.1l-8.8 8.8M368.9 117.1l-9.7 9.6M373.3 117.1l-9.6 9.6M377.8 117.1l-9.6 9.6M382.3 117.1l-9.6 9.6M382.6 121.3l-5.4 5.4M45.8 179.7l-.4 .4M50.3 179.7l-4.8 4.8"/>
<path d="M54.8 179.7l-4.8 4.8M59.2 179.7l-4.7 4.8M63.7 179.7l-4.8 4.8M68.2 179.7l-4.8 4.8M72.7 179.7l-4.8 4.8M77.2 179.7l-4.8 4.8M81.7 179.7l-4.8 4.8M86.2 179.7l-4.8 4.8M90.7 179.7l-4.8 4.8M96.9 178l-6.5 6.5M99.7 179.7l-4.8 4.8M104.2 179.7l-4.8 4.8"/>
<path d="M108.6 179.7l-4.8 4.8M113.1 179.7l-4.8 4.8M117.6 179.7l-4.8 4.8M122.1 179.7l-4.8 4.8M126.6 179.7l-4.8 4.8M131.1 179.7l-4.8 4.8M135.6 179.7l-4.8 4.8M140.1 179.7l-4.8 4.8M144.6 179.7l-4.8 4.8M149.1 179.7l-4.8 4.8M153.5 179.7l-4.8 4.8M158 179.7l-4.8 4.8"/>
<path d="M162.5 179.7l-4.8 4.8M167 179.7l-4.8 4.8M185 179.7l-2.6 2.6M189.5 179.7l-4.8 4.8M194 179.7l-4.9 4.8M198.4 179.7l-4.8 4.8M202.9 179.7l-4.8 4.8M207.4 179.7l-4.8 4.8M211.9 179.7l-4.8 4.8M167.6 183.6l-.9 .9M212.6 183.5l-1 1"/>
</g>
<!-- layer: Crop Outlines -->
<path d="M167.6 179.7l1.1 1.3-2.2 2.3 1.1 1.2M167.7 179.5l1.1 1.2-2.2 2.3 1.1 1.3M182.4 165.3v.4l1.2 1.1-2.3 2.3 2.3 2.3-2.3 2.3 2.3 2.3-2.3 2.3 2.3 2.7-2.3 2.3 1.1 1.2" fill="none" stroke="#000" stroke-width=".31"/>
<g font-size="8.5">
<text x="97.6" y="50.4">C</text>
<text x="142.3" y="48.9">D</text>
<text x="262.7" y="63.4">DETAIL C</text>
<text x="344.2" y="62.3">DETAIL D</text>
<text x="174.7" y="67.8">A</text>
<text x="30.8" y="72">A</text>
<text x="268.9" y="139.6">10 X DETAIL E</text>
<text x="344.5" y="139.4">10 X DETAIL F</text>
<text x="276.6" y="149.8">SCALE 4:1</text>
<text x="352" y="149.7">SCALE 4:1</text>
<text x="33.5" y="158.7">B</text>
<text x="216.5" y="176.4">F</text>
<text x="33.5" y="195.4">B</text>
<text x="75.8" y="199.7">SECTION A-A</text>
<text x="175.7" y="200.2">SECTION B-B</text>
<text x="28.2" y="251.9">E</text>
</g>
<g font-size="8.2">
<text x="333.9" y="195.2">#1 - INTERLOCKING</text>
<text x="343.6" y="205">BUTTON BASE</text>
</g>
<g font-size="7.1">
<text x="338.9" y="253.6">B</text>
<text x="402.1" y="253.9">A</text>
</g>
<text font-size="5.7" x="368.3" y="265.9">SHEET 2 OF 16</text>
<g font-size="4.3">
<text x="77.6" y="17.1">36.4</text>
<text x="275.3" y="17.2">3.8</text>
<text x="355.4" y="17.2">3.8</text>
<text x="257.4" y="23.9">2.0</text>
<text x="388.8" y="22.7">2.0</text>
<text x="73.9" y="24.8">32.7</text>
<text x="135.2" y="25.1">6.5</text>
<text x="337.5" y="24.4">2.0</text>
<text x="53.4" y="33.1">12.3</text>
<text x="74" y="33.1">6.5</text>
<text x="306.3" y="34.8">5.1</text>
<text x="48.6" y="41.7">6.5</text>
<text x="397.8" y="37.4">6.5</text>
<text x="192.6" y="44.1">6.5</text>
<text x="292.5" y="51.8">2.4</text>
<text x="382" y="50">2.0</text>
<text x="217.1" y="78.5">6.5</text>
<text x="314.7" y="81">2.0</text>
<text x="365.8" y="80.8">6.9</text>
<text x="49.2" y="92.1">6.8</text>
<text x="119.8" y="90.7">2.4</text>
<text x="217" y="95.4">9.8</text>
<text x="259.2" y="97.8">REPEATED</text>
<text x="259.5" y="102.9">FEATURES</text>
<text x="247.2" y="113.2">ORIENTATED 90°</text>
<text x="247.7" y="108.1">INCLUDE THOSE</text>
<text x="397.7" y="111">3.8</text>
<text x="63.1" y="115.4">1.8</text>
<text x="101.4" y="115.3">2.1</text>
<text x="153.4" y="115.8">6.5</text>
<text x="242.9" y="118.3">ON VERTICAL AXIS</text>
<text x="60.5" y="123.7">19.1</text>
<text x="87.9" y="123.7">6.9</text>
<text x="119.5" y="132.8">78.3</text>
<text x="103.8" y="154.7">R4.1</text>
<text x="105.2" y="163.4">3.3</text>
<text x="254.9" y="201.8">SCALE 1:1</text>
<text x="73.5" y="222">5.2</text>
<text x="251.1" y="223.4">Ø3.2 THRU ALL</text>
<text x="105.4" y="231.9">3 X Ø3.3 THRU ALL</text>
<text x="229.3" y="246.8">15.7</text>
<text x="334.9" y="264.7">SCALE 2:1</text>
</g>
<g font-size="3.9">
<text x="338.3" y="232.8">WITH TOLERANCE OF ± 0.2 UNLESS</text>
<text x="340.6" y="228.1">ALL DIMENSIONS IN MILLIMETRES</text>
<text x="352.8" y="237.5">OTHERWISE STATED</text>
</g>
<g font-size="3.5">
<text x="352.2" y="219.2">ALEX Y GE</text>
<text x="390.2" y="219.3">2025-06-25</text>
</g>
<g font-size="2.8">
<text x="333" y="181.5">TITLE</text>
<text x="332.8" y="219.1">DRAWN BY</text>
<text x="377.7" y="219.1">DATE</text>
<text x="337.7" y="245">SIZE</text>
<text x="401.1" y="245.1">REV</text>
</g>
</svg>
